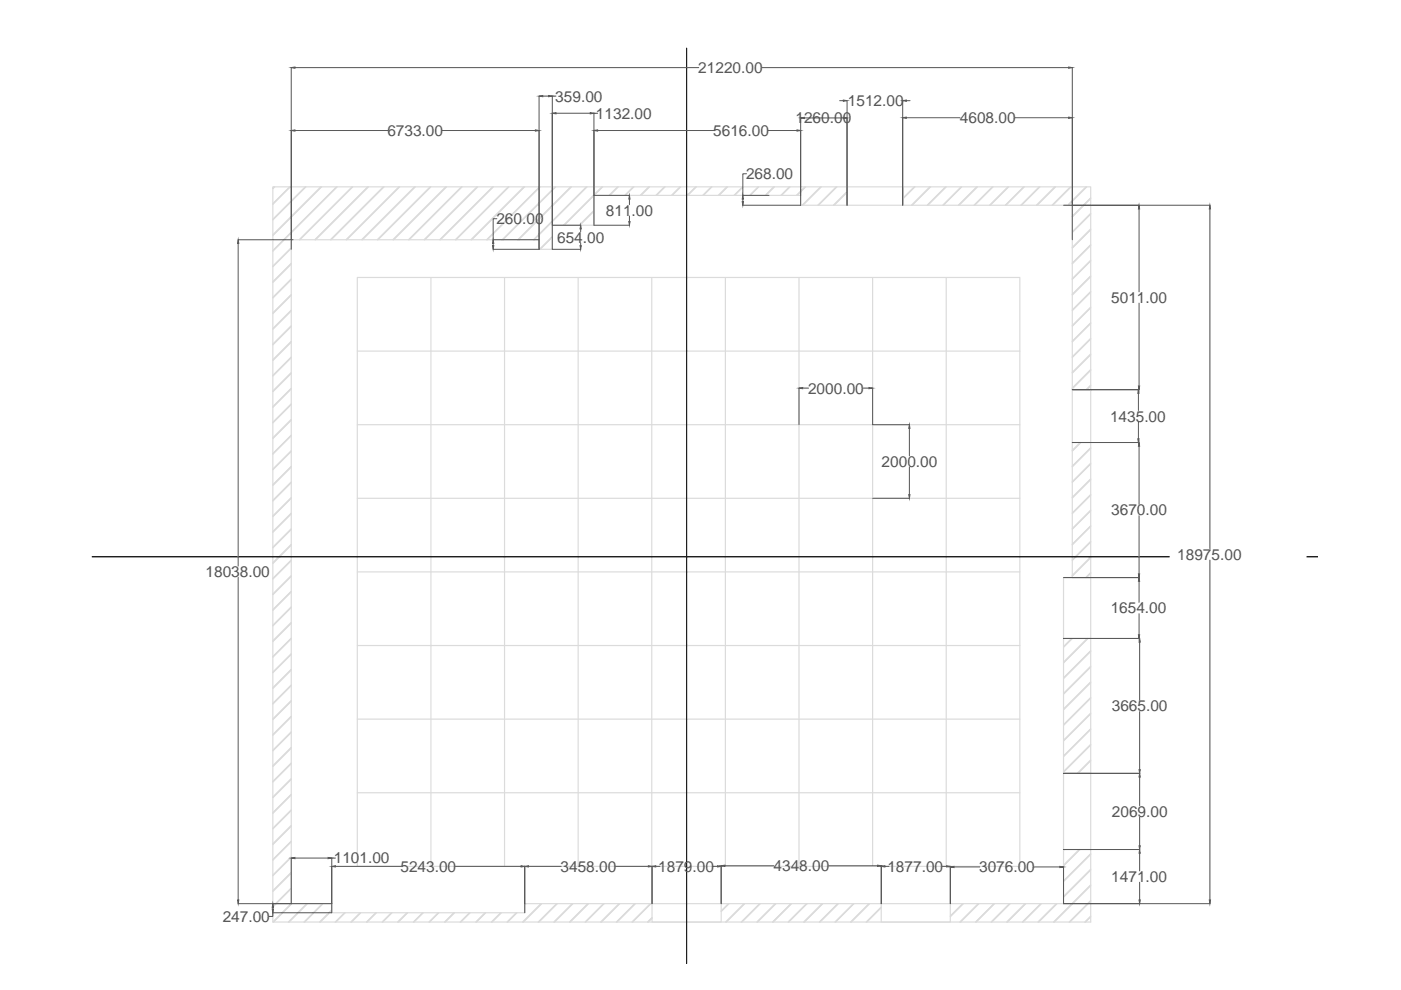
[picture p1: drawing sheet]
<svg xmlns="http://www.w3.org/2000/svg" width="297mm" height="210mm" viewBox="0 0 297 210" stroke-linecap="round" stroke-linejoin="round" font-family="sans-serif">
<path d="M145.6 10.2v194.1M19.5 118.1h228.4M277.1 118.1h2.3" fill="none" stroke="#000" stroke-width=".25"/>
<g fill="none" stroke="#dbdbdb" stroke-width=".25">
<path d="M58.1 39.6l-.3 .3M58.2 39.6l-.4 .3M58.3 39.6l-.5 .4M61.4 39.6l-3.6 3.6M61.5 39.6l-3.7 3.7M61.6 39.6l-3.8 3.7M64.7 39.6l-6.9 6.9M64.8 39.6l-7 7M64.9 39.6l-7.1 7M68 39.6l-10.2 10.2M68.1 39.6l-10.3 10.3M68.2 39.6l-10.4 10.4"/>
<path d="M71.3 39.6l-13.5 13.5M71.4 39.6l-13.6 13.6M71.5 39.6l-13.7 13.7M74.6 39.6l-11.2 11.2M74.7 39.6l-11.2 11.2M74.8 39.6l-11.2 11.2M78 39.6l-11.3 11.2M78 39.6l-11.2 11.2M78.1 39.6l-11.2 11.2M81.3 39.6l-11.2 11.2M81.4 39.6l-11.2 11.2M84.6 39.6l-11.2 11.2"/>
<path d="M84.7 39.6l-11.3 11.2M84.7 39.6l-11.2 11.2M87.9 39.6l-11.2 11.2M88 39.6l-11.2 11.2M91.2 39.6l-11.2 11.2M91.3 39.6l-11.2 11.2M91.4 39.6l-11.3 11.2M94.5 39.6l-11.2 11.2M94.6 39.6l-11.2 11.2M94.7 39.6l-11.2 11.2M97.8 39.6l-11.2 11.2M97.9 39.6l-11.2 11.2"/>
<path d="M98 39.6l-11.2 11.2M101.1 39.6l-11.2 11.2M101.2 39.6l-11.2 11.2M101.3 39.6l-11.2 11.2M104.4 39.6l-11.2 11.2M104.5 39.6l-11.2 11.2M104.6 39.6l-11.2 11.2M107.8 39.6l-11.3 11.2M107.8 39.6l-11.2 11.2M107.9 39.6l-11.2 11.2M111.1 39.6l-11.2 11.2M111.2 39.6l-11.2 11.2"/>
<path d="M114.4 39.6l-11.2 11.2M114.5 39.6l-11.3 11.2M114.5 39.6l-11.2 11.2M117.7 39.6l-11.2 11.2M117.8 39.6l-11.2 11.2M121 39.6l-11.2 11.2M121.1 39.6l-11.2 11.2M121.2 39.6l-11.3 11.2M124.3 39.6l-11.2 11.2M124.4 39.6l-11.2 11.2M124.5 39.6l-11.2 11.2M127.6 39.6l-8.1 8.2"/>
<path d="M127.7 39.6l-8.1 8.2M127.8 39.6l-1.8 1.8M130.9 39.6l-1.8 1.8M131 39.6l-1.8 1.8M131.1 39.6l-1.8 1.8M134.2 39.6l-1.8 1.8M134.3 39.6l-1.8 1.8M134.4 39.6l-1.8 1.8M137.6 39.6l-1.9 1.8M137.6 39.6l-1.8 1.8M137.7 39.6l-1.8 1.8M140.9 39.6l-1.8 1.8"/>
<path d="M141 39.6l-1.8 1.8M144.2 39.6l-1.8 1.8M144.3 39.6l-1.9 1.8M144.3 39.6l-1.8 1.8M147.5 39.6l-1.8 1.8M147.6 39.6l-1.8 1.8M150.8 39.6l-1.8 1.8M150.9 39.6l-1.8 1.8M151 39.6l-1.9 1.8M154.1 39.6l-1.8 1.8M154.2 39.6l-1.8 1.8M154.3 39.6l-1.8 1.8"/>
<path d="M157.4 39.6l-1.8 1.8M157.5 39.6l-1.8 1.8M157.6 39.6l-1.8 1.8M160.7 39.6l-1.8 1.8M160.8 39.6l-1.8 1.8M160.9 39.6l-1.8 1.8M164 39.6l-1.8 1.8M164.1 39.6l-1.8 1.8M164.2 39.6l-1.8 1.8M167.4 39.6l-1.9 1.8M167.4 39.6l-1.8 1.8M167.5 39.6l-1.8 1.8"/>
<path d="M170.7 39.6l-1.8 1.8M170.8 39.6l-1.8 1.8M174 39.6l-3.9 3.9M174.1 39.6l-3.9 3.9M177.3 39.6l-3.9 3.9M177.4 39.6l-3.9 3.9M179.6 39.6h-121.8v155.9h173.4v-15.4h-5.7M191.4 39.6h39.8v43M193.8 39.6l-2.4 2.5M193.9 39.6l-2.5 2.5M194 39.6l-2.6 2.6M197.2 39.6l-4 3.9"/>
<path d="M197.2 39.6l-3.9 3.9M197.3 39.6l-3.9 3.9M200.5 39.6l-3.9 3.9M200.6 39.6l-3.9 3.9M203.8 39.6l-3.9 3.9M203.9 39.6l-4 3.9M203.9 39.6l-3.9 3.9M207.1 39.6l-3.9 3.9M207.2 39.6l-3.9 3.9M210.4 39.6l-3.9 3.9M210.5 39.6l-3.9 3.9M210.6 39.6l-4 3.9"/>
<path d="M213.7 39.6l-3.9 3.9M213.8 39.6l-3.9 3.9M213.9 39.6l-3.9 3.9M217 39.6l-3.9 3.9M217.1 39.6l-3.9 3.9M217.2 39.6l-3.9 3.9M220.3 39.6l-3.9 3.9M220.4 39.6l-3.9 3.9M220.5 39.6l-3.9 3.9M223.6 39.6l-3.9 3.9M223.7 39.6l-3.9 3.9M223.8 39.6l-3.9 3.9"/>
<path d="M226.9 39.6l-3.9 3.9M227 39.6l-3.9 3.9M227.1 39.6l-3.9 3.9M230.3 39.6l-3.9 3.9M230.4 39.6l-3.9 3.9M61.7 52.5l-3.9 3.9M61.7 55.8l-3.9 3.9M61.7 59.1l-3.9 3.9M61.7 52.6l-3.9 3.9M61.7 55.9l-3.9 3.9M61.7 59.2l-3.9 3.9M61.7 52.7l-3.9 3.9"/>
<path d="M61.7 56l-3.9 3.9M61.7 59.3l-3.9 3.9M75.8 58.8h140.4v124.9h-140.4zM91.4 58.8v124.9M107 58.8v124.9M117.1 50.1l-2.7 2.8M117.1 50.2l-2.6 2.7M117.1 50.3l-2.6 2.6M122.6 58.8v124.9M125.9 44.6l-3.1 3.2M125.9 44.7l-3 3.1M125.9 41.5l-6.3 6.3"/>
<path d="M125.9 44.8l-2.9 3M138.2 58.8v124.9M153.8 58.8v124.9M169.4 58.8v124.9M179.6 40.6l-2.9 2.9M179.6 40.7l-2.8 2.8M179.6 40.8l-2.7 2.7M179.6 43.5h11.8M185 58.8v124.9M200.6 58.8v124.9M231.2 41.9l-3.9 3.9M231.2 45.2l-3.9 4"/>
<path d="M231.2 48.6l-3.9 3.9M231.2 51.9l-3.9 3.9M231.2 55.2l-3.9 3.9M231.2 58.5l-3.9 3.9M231.2 42l-3.9 3.9M231.2 45.3l-3.9 3.9M231.2 51.9l-3.9 4M231.2 55.3l-3.9 3.9M231.2 58.6l-3.9 3.9M231.2 42.1l-3.9 3.9M231.2 45.4l-3.9 3.9M231.2 48.7l-3.9 3.9"/>
<path d="M231.2 52l-3.9 3.9M231.2 58.6l-3.9 4M61.7 62.4l-3.9 4M61.7 65.8l-3.9 3.9M61.7 69.1l-3.9 3.9M61.7 72.4l-3.9 3.9M61.7 75.7l-3.9 3.9M61.7 79l-3.9 3.9M61.7 62.5l-3.9 3.9M61.7 69.1l-3.9 4M61.7 72.5l-3.9 3.9M61.7 75.8l-3.9 3.9"/>
<path d="M61.7 79.1l-3.9 3.9M61.7 62.6l-3.9 3.9M61.7 65.9l-3.9 3.9M61.7 69.2l-3.9 3.9M61.7 75.8l-3.9 4M61.7 79.2l-3.9 3.9M75.8 74.4h140.4M231.2 61.8l-3.9 3.9M231.2 65.1l-3.9 3.9M231.2 68.4l-3.9 3.9M231.2 71.7l-3.9 3.9M231.2 75l-3.9 3.9"/>
<path d="M231.2 78.4l-3.9 3.9M231.2 61.9l-3.9 3.9M231.2 65.2l-3.9 3.9M231.2 68.5l-3.9 3.9M231.2 71.8l-3.9 3.9M231.2 75.1l-3.9 3.9M231.2 62l-3.9 3.9M231.2 65.3l-3.9 3.9M231.2 68.6l-3.9 3.9M231.2 71.9l-3.9 3.9M231.2 75.2l-3.9 3.9M231.2 78.5l-3.9 3.9"/>
<path d="M61.7 82.3l-3.9 3.9M61.7 85.6l-3.9 3.9M61.7 88.9l-3.9 3.9M61.7 92.2l-3.9 3.9M61.7 92.3l-3.9 3.9M61.7 95.6l-3.9 3.9M61.7 98.9l-3.9 3.9M61.7 82.4l-3.9 3.9M61.7 85.7l-3.9 3.9M61.7 89l-3.9 3.9M61.7 92.4l-3.9 3.9M61.7 82.5l-3.9 3.9"/>
<path d="M61.7 85.8l-3.9 3.9M61.7 89.1l-3.9 3.9M61.7 95.7l-3.9 3.9M61.7 99l-3.9 3.9M75.8 90h140.4M227.3 82.6v11.2M229 93.8l-1.7 1.7M229.1 93.8l-1.8 1.8M229.2 93.8l-1.9 1.9M231.2 93.8v-11.2h-3.9v-39.1h-35.9v-3.9h-11.8v3.9h-9.8v-2.1h-43.9v6.4h-8.8v5.1h-2.8v-2.1h-52.6v140.8h8.6v1.9h41v-1.9h26.9v3.9h14.7v-3.9h33.9v3.9h14.7v-3.9h24v-27.6M231.2 93.8h-3.9v28.7M231.2 93.8v41.6"/>
<path d="M231.2 81.7l-.9 .9M231.2 81.7l-.8 .9M231.2 81.8l-.7 .8M231.2 94.9l-3.9 3.9M231.2 98.2l-3.9 3.9M231.2 95l-3.9 3.9M231.2 98.3l-3.9 3.9M231.2 95.1l-3.9 3.9M231.2 98.4l-3.9 3.9M61.7 102.2l-3.9 3.9M61.7 105.5l-3.9 3.9M61.7 108.8l-3.9 3.9"/>
<path d="M61.7 112.1l-3.9 3.9M61.7 112.2l-3.9 3.9M61.7 115.4l-3.9 3.9M61.7 115.5l-3.9 3.9M61.7 118.7l-3.9 3.9M61.7 102.3l-3.9 3.9M61.7 105.6l-3.9 3.9M61.7 108.9l-3.9 3.9M61.7 112.3l-3.9 3.9M61.7 115.6l-3.9 3.9M61.7 118.8l-3.9 3.9M61.7 109l-3.9 3.9"/>
<path d="M61.7 118.9l-3.9 3.9M75.8 105.7h140.4M231.2 101.5l-3.9 3.9M231.2 104.8l-3.9 3.9M231.2 108.2l-3.9 3.9M231.2 111.5l-3.9 3.9M231.2 114.8l-3.9 3.9M231.2 118.1l-3.9 3.9M231.2 101.6l-3.9 3.9M231.2 104.9l-3.9 3.9M231.2 114.9l-3.9 3.9M231.2 118.2l-3.9 3.9"/>
<path d="M231.2 101.7l-3.9 3.9M231.2 105l-3.9 3.9M231.2 108.3l-3.9 3.9M231.2 111.6l-3.9 3.9M61.7 122l-3.9 3.9M61.7 125.4l-3.9 3.9M61.7 128.7l-3.9 3.9M61.7 132l-3.9 3.9M61.7 132.1l-3.9 3.9M61.7 135.3l-3.9 3.9M61.7 135.4l-3.9 3.9M61.7 138.6l-3.9 3.9"/>
<path d="M61.7 122.1l-3.9 3.9M61.7 128.8l-3.9 3.9M61.7 138.7l-3.9 3.9M61.7 122.2l-3.9 3.9M61.7 125.5l-3.9 3.9M61.7 138.8l-3.9 3.9M75.8 121.3h140.4M75.8 136.9h140.4M225.5 135.4h5.7v28.6M225.5 135.4v28.6h5.7M227.2 135.4l-1.7 1.7M227.3 135.4l-1.8 1.8"/>
<path d="M227.3 122.5h-1.8v12.9M227.3 122.5h3.9M227.4 135.4l-1.9 1.8M230.5 135.4l-5 5M230.6 135.4l-5.1 5.1M230.7 135.4l-5.2 5.2M231.2 121.4l-1 1.1M231.2 121.5l-.9 1M231.2 121.6l-.9 .9M231.2 138l-5.7 5.7M231.2 138l-5.7 5.8M231.2 138.1l-5.7 5.8"/>
<path d="M61.7 141.9l-3.9 3.9M61.7 145.2l-3.9 3.9M61.7 148.5l-3.9 3.9M61.7 148.6l-3.9 3.9M61.7 151.8l-3.9 3.9M61.7 151.9l-3.9 3.9M61.7 155.2l-3.9 3.9M61.7 158.5l-3.9 3.9M61.7 142l-3.9 3.9M61.7 145.3l-3.9 3.9M61.7 148.7l-3.9 3.9M61.7 152l-3.9 3.9"/>
<path d="M61.7 155.3l-3.9 3.9M61.7 142.1l-3.9 3.9M61.7 145.4l-3.9 3.9M61.7 158.6l-3.9 3.9M75.8 152.5h140.4M231.2 141.3l-5.7 5.7M231.2 144.6l-5.7 5.7M231.2 147.9l-5.7 5.7M231.2 151.2l-5.7 5.8M231.2 154.5l-5.7 5.8M231.2 157.8l-5.7 5.8M231.2 141.3l-5.7 5.8"/>
<path d="M231.2 144.7l-5.7 5.7M231.2 148l-5.7 5.7M231.2 151.3l-5.7 5.7M231.2 154.6l-5.7 5.7M231.2 157.9l-5.7 5.8M231.2 141.4l-5.7 5.8M231.2 144.7l-5.7 5.8M231.2 148l-5.7 5.8M231.2 151.4l-5.7 5.7M231.2 154.7l-5.7 5.7M231.2 158l-5.7 5.7M61.7 171.8l-3.9 3.9"/>
<path d="M61.7 175.1l-3.9 3.9M61.7 178.4l-3.9 3.9M61.7 171.9l-3.9 3.9M61.7 175.2l-3.9 3.9M61.7 178.5l-3.9 3.9M61.7 161.8l-3.9 3.9M61.7 165.1l-3.9 3.9M61.7 168.4l-3.9 3.9M61.7 171.7l-3.9 3.9M61.7 175l-3.9 3.9M61.7 178.3l-3.9 3.9M61.7 161.9l-3.9 3.9"/>
<path d="M61.7 165.2l-3.9 3.9M61.7 168.5l-3.9 3.9M61.7 168.6l-3.9 3.9M75.8 168.1h140.4M231.2 161.1l-2.8 2.9M231.2 161.2l-2.7 2.8M231.2 161.3l-2.6 2.7M231.2 164v16.1M61.7 181.6l-3.9 3.9M61.7 185l-3.9 3.9M61.7 188.3l-3.9 3.9M61.7 181.7l-3.9 3.9"/>
<path d="M61.7 185.1l-3.9 3.9M61.7 188.4l-3.9 3.9M61.7 181.8l-3.9 3.9M61.7 191.6l-3.9 3.9M61.8 191.6l-3.9 3.9M61.9 191.6l-3.9 3.9M65 191.6l-3.9 3.9M65.1 191.6l-3.9 3.9M65.2 191.6l-3.9 3.9M68.3 191.6l-3.9 3.9M68.4 191.6l-3.9 3.9M68.5 191.6l-3.9 3.9"/>
<path d="M70.3 192.9l-2.5 2.6M70.3 193l-2.5 2.5M70.3 193.1l-2.4 2.4M73 193.5l-1.9 2M73.1 193.5l-2 2M73.2 193.5l-2 2M76.4 193.5l-2 2M76.4 193.5l-1.9 2M76.5 193.5l-2 2M79.7 193.5l-2 2M79.7 193.5l-1.9 2M79.8 193.5l-2 2"/>
<path d="M83 193.5l-2 2M83.1 193.5l-2 2M83.1 193.5l-1.9 2M86.3 193.5l-2 2M86.4 193.5l-2 2M86.4 193.5l-1.9 2M89.6 193.5l-2 2M89.7 193.5l-2 2M89.8 193.5l-2 2M92.9 193.5l-2 2M93 193.5l-2 2M93.1 193.5l-2 2"/>
<path d="M96.2 193.5l-2 2M96.3 193.5l-2 2M96.4 193.5l-2 2M99.5 193.5l-1.9 2M99.6 193.5l-2 2M99.7 193.5l-2 2M102.8 193.5l-1.9 2M102.9 193.5l-2 2M103 193.5l-2 2M106.2 193.5l-2 2M106.2 193.5l-1.9 2M106.3 193.5l-2 2"/>
<path d="M109.5 193.5l-2 2M109.5 193.5l-1.9 2M109.6 193.5l-2 2M111.4 191.6l-.1 .1M111.5 191.6l-.2 .2M111.5 191.6l-.2 .3M114.7 191.6l-3.9 3.9M114.8 191.6l-3.9 3.9M114.9 191.6l-3.9 3.9M118 191.6l-3.9 3.9M118.1 191.6l-3.9 3.9M118.2 191.6l-3.9 3.9"/>
<path d="M121.3 191.6l-3.9 3.9M121.4 191.6l-3.9 3.9M121.5 191.6l-3.9 3.9M124.6 191.6l-3.9 3.9M124.7 191.6l-3.9 3.9M124.8 191.6l-3.9 3.9M127.9 191.6l-3.9 3.9M128 191.6l-3.9 3.9M128.1 191.6l-3.9 3.9M131.3 191.6l-3.9 3.9M131.4 191.6l-3.9 3.9M134.6 191.6l-3.9 3.9"/>
<path d="M134.7 191.6l-3.9 3.9M137.9 191.6l-3.9 3.9M138 191.6l-3.9 3.9M138.2 194.6l-.8 .9M138.2 194.7l-.8 .8M138.2 194.5l-.9 1M138.2 191.6h14.7M154.4 191.6l-1.5 1.5M154.5 191.6l-1.6 1.6M154.6 191.6l-1.7 1.7M157.7 191.6l-3.9 3.9M157.8 191.6l-3.9 3.9"/>
<path d="M157.9 191.6l-3.9 3.9M161.1 191.6l-3.9 3.9M161.2 191.6l-3.9 3.9M164.4 191.6l-3.9 3.9M164.5 191.6l-3.9 3.9M167.7 191.6l-3.9 3.9M167.8 191.6l-3.9 3.9M171 191.6l-3.9 3.9M171.1 191.6l-3.9 3.9M174.3 191.6l-3.9 3.9M174.4 191.6l-3.9 3.9M174.5 191.6l-3.9 3.9"/>
<path d="M177.6 191.6l-3.9 3.9M177.7 191.6l-3.9 3.9M177.8 191.6l-3.9 3.9M180.9 191.6l-3.9 3.9M181 191.6l-3.9 3.9M181.1 191.6l-3.9 3.9M184.2 191.6l-3.9 3.9M184.3 191.6l-3.9 3.9M184.4 191.6l-3.9 3.9M186.8 192.3l-3.2 3.2M186.8 192.4l-3.1 3.1M186.8 192.5l-3 3"/>
<path d="M186.8 191.6h14.7M204.1 191.6l-2.6 2.6M204.2 191.6l-2.7 2.7M204.3 191.6l-2.8 2.8M207.4 191.6l-3.9 3.9M207.5 191.6l-3.9 3.9M207.6 191.6l-3.9 3.9M210.7 191.6l-3.9 3.9M210.8 191.6l-3.9 3.9M210.9 191.6l-3.9 3.9M214 191.6l-3.9 3.9M214.1 191.6l-3.9 3.9"/>
<path d="M214.2 191.6l-3.9 3.9M217.3 191.6l-3.9 3.9M217.4 191.6l-3.9 3.9M217.5 191.6l-3.9 3.9M220.6 191.6l-3.9 3.9M220.7 191.6l-3.9 3.9M220.8 191.6l-3.9 3.9M224 191.6l-3.9 3.9M224.1 191.6l-3.9 3.9M225.5 180.1h.1M225.6 180.1l-.1 .1M225.7 180.1l-.2 .2"/>
<path d="M228.8 180.1l-3.3 3.3M228.9 180.1l-3.4 3.4M229 180.1l-3.5 3.5M231.2 181l-5.7 5.8M231.2 184.3l-5.7 5.8M231.2 187.6l-7.8 7.9M231.2 190.9l-4.5 4.6M231.2 194.2l-1.2 1.3M231.2 181.1l-5.7 5.7M231.2 184.4l-5.7 5.7M231.2 187.7l-7.8 7.8M231.2 191l-4.4 4.5"/>
<path d="M231.2 194.3l-1.1 1.2M231.2 181.2l-5.7 5.7M231.2 184.5l-5.7 5.7M231.2 187.8l-7.7 7.7M231.2 191.1l-4.4 4.4M231.2 194.4l-1.1 1.1"/>
</g>
<g fill="none" stroke="#545454" stroke-width=".21">
<path d="M61.7 14.3v38.6M62.5 14.3h85.6M161.5 14.3h65.1M227.3 14.3v36.5M62.5 27.7h19.7M93.8 27.7h19.7M114.3 20.4v32.5h-9.7M115.1 20.4h1.2M117.9 20.4h-.8v32.5h6M117.9 24h7.2M126.7 24h-.8v23.8h7.6M126.7 27.7h24.6"/>
<path d="M158.3 36.8h-.8v4.6h5.5M162.9 27.7h6.1M169.8 25v18.5h-12.3M170.5 25h8.3M178 21.3h.8M179.6 21.3v22.2M191.4 21.3v22.2M192.2 21.3h.7M192.2 25h11.4M215.2 25h11.4M50.5 50.8h11.6M50.5 51.6v68.4"/>
<path d="M104.6 51.6v.5M105.3 46.4h-.7v4.4h9.7M117.1 47.8h6M123.1 48.5v.6M123.1 51.5v.6M125.9 41.4h7.6M133.5 42.2v1.2M133.5 45.8v1.2M157.5 42.2v.5M225.5 43.5h31M241.5 44.3v17.6M256.5 44.3v72.1"/>
<path d="M241.5 64.3v17.5M169.4 82.3v7.7M170.2 82.3h1.2M183 82.3h1.2M185 82.3v7.7h7.8M192.8 90.8v5.9M192.8 99v5.9M227.3 93.8h14.2M227.3 82.6h14.2M241.4 83.4v3.6M241.4 89.4v3.6M241.5 94.6v12.3"/>
<path d="M185 105.7h7.8M241.5 109.3v12.4M256.5 118.8v72M50.5 122.4v68.4M225.5 135.4h16.1M225.5 122.5h16M241.5 123.2v4.5M241.5 130.1v4.5M241.6 136.2v12.3M241.6 150.9v12.3M225.5 164h16.1M241.6 164.8v6"/>
<path d="M241.6 173.2v6.1M50.5 191.6h19.8M57.8 192.4v.3M61.7 181.9v9.7M62.5 181.9h7.1M71.1 181.9h-.8v11.6h-12.5v.8h-.7M71.1 183.7h13.9M96.6 183.7h13.9M111.3 183.7v9.8M112 183.7h7M130.5 183.7h7M138.2 183.7v7.9"/>
<path d="M139 183.7h.9M151.2 183.7h.9M152.9 183.6v8M153.7 183.6h10.4M175.7 183.6h10.4M186.8 183.6v8M187.6 183.7h.9M199.8 183.7h.9M201.5 183.7v7.9M202.3 183.8h5.4M219.3 183.8h5.4M225.5 183.8v7.8h31"/>
<path d="M225.5 180.1h16.1M241.6 180.9v3.8M241.6 187.1v3.7"/>
</g>
<g fill="#545454" stroke="#545454" stroke-width=".21">
<path d="M61.7 14.3l.8-.1v.3z"/>
<path d="M226.6 14.2l.7 .1-.7 .2z"/>
<path d="M169.8 25l.7-.1v.2z"/>
<path d="M178.8 24.9l.8 .1-.8 .1z"/>
<path d="M125.9 27.7l.8-.2v.3z"/>
<path d="M169 27.5l.8 .2-.8 .1z"/>
<path d="M133.3 47h.3l-.1 .8z"/>
<path d="M133.5 41.4l.1 .8h-.3z"/>
<path d="M157.4 42.7h.2l-.1 .8z"/>
<path d="M157.5 41.4l.1 .8h-.2z"/>
<path d="M117.1 24l.8-.1v.2z"/>
<path d="M125.1 23.9l.8 .1-.8 .1z"/>
<path d="M123.1 47.8l.1 .7h-.2z"/>
<path d="M123 52.1h.2l-.1 .8z"/>
<path d="M114.3 20.4l.8-.2v.3z"/>
<path d="M116.3 20.2l.8 .2-.8 .1z"/>
<path d="M104.4 52.1h.3l-.1 .8z"/>
<path d="M104.6 50.8l.1 .8h-.3z"/>
<path d="M113.5 27.5l.8 .2-.8 .1z"/>
<path d="M61.7 27.7l.8-.2v.3z"/>
<path d="M50.5 50.8l.1 .8h-.2z"/>
<path d="M50.4 190.8h.2l-.1 .8z"/>
<path d="M61.7 181.9l.8-.1v.3z"/>
<path d="M69.6 181.8l.7 .1-.7 .2z"/>
<path d="M70.3 183.7l.8-.1v.2z"/>
<path d="M110.5 183.6l.8 .1-.8 .1z"/>
<path d="M57.8 191.6l.2 .8h-.3z"/>
<path d="M57.7 192.7h.3l-.2 .8z"/>
<path d="M111.3 183.7l.7-.1v.2z"/>
<path d="M137.5 183.6l.7 .1-.7 .1z"/>
<path d="M138.2 183.7l.8-.1v.2z"/>
<path d="M152.1 183.6l.8 .1-.8 .1z"/>
<path d="M152.9 183.6l.8-.2v.3z"/>
<path d="M186.1 183.4l.7 .2-.7 .1z"/>
<path d="M186.8 183.7l.8-.1v.2z"/>
<path d="M200.7 183.6l.8 .1-.8 .1z"/>
<path d="M201.5 183.8l.8-.1v.3z"/>
<path d="M224.7 183.7l.8 .1-.8 .2z"/>
<path d="M241.5 190.8h.3l-.2 .8z"/>
<path d="M241.6 180.1l.2 .8h-.3z"/>
<path d="M241.5 179.3h.3l-.2 .8z"/>
<path d="M241.6 164l.2 .8h-.3z"/>
<path d="M241.5 163.2h.3l-.2 .8z"/>
<path d="M241.6 135.4l.2 .8h-.3z"/>
<path d="M241.4 134.6h.2l-.1 .8z"/>
<path d="M241.5 122.5l.1 .7h-.2z"/>
<path d="M241.4 121.7h.2l-.1 .8z"/>
<path d="M241.5 93.8l.1 .8h-.2z"/>
<path d="M241.2 93h.3l-.1 .8z"/>
<path d="M241.4 82.6l.1 .8h-.3z"/>
<path d="M241.4 81.8h.2l-.1 .8z"/>
<path d="M241.5 43.5l.1 .8h-.2z"/>
<path d="M178.8 21.2l.8 .1-.8 .2z"/>
<path d="M191.4 21.3l.8-.1v.3z"/>
<path d="M191.4 25l.8-.2v.3z"/>
<path d="M226.6 24.8l.7 .2-.7 .1z"/>
<path d="M256.4 190.8h.3l-.2 .8z"/>
<path d="M256.5 43.5l.2 .8h-.3z"/>
<path d="M169.4 82.3l.8-.1v.2z"/>
<path d="M184.2 82.2l.8 .1-.8 .1z"/>
<path d="M192.8 90l.1 .8h-.2z"/>
<path d="M192.7 104.9h.2l-.1 .8z"/>
</g>
<g font-size="3.3" fill="#545454">
<text x="148" y="15.5">21220.00</text>
<text x="117.7" y="21.5">359.00</text>
<text x="179.8" y="22.5">1512.00</text>
<text x="82.1" y="28.8">6733.00</text>
<text x="126.4" y="25.2">1132.00</text>
<text x="151.2" y="28.8">5616.00</text>
<text x="168.7" y="26.2">1260.00</text>
<text x="203.5" y="26.1">4608.00</text>
<text x="158.2" y="38">268.00</text>
<text x="105.2" y="47.5">260.00</text>
<text x="128.5" y="45.7">811.00</text>
<text x="118.1" y="51.5">654.00</text>
<text x="235.6" y="64.2">5011.00</text>
<text x="171.3" y="83.4">2000.00</text>
<text x="235.4" y="89.4">1435.00</text>
<text x="186.9" y="99">2000.00</text>
<text x="235.6" y="109.3">3670.00</text>
<text x="249.6" y="118.7">18975.00</text>
<text x="43.6" y="122.4">18038.00</text>
<text x="235.5" y="130.1">1654.00</text>
<text x="235.7" y="150.8">3665.00</text>
<text x="235.7" y="173.2">2069.00</text>
<text x="70.8" y="183.1">1101.00</text>
<text x="84.9" y="184.8">5243.00</text>
<text x="118.8" y="184.8">3458.00</text>
<text x="139.6" y="184.8">1879.00</text>
<text x="164" y="184.7">4348.00</text>
<text x="188.2" y="184.8">1877.00</text>
<text x="207.6" y="185">3076.00</text>
<text x="235.6" y="187">1471.00</text>
<text x="47.2" y="195.5">247.00</text>
</g>
</svg>
